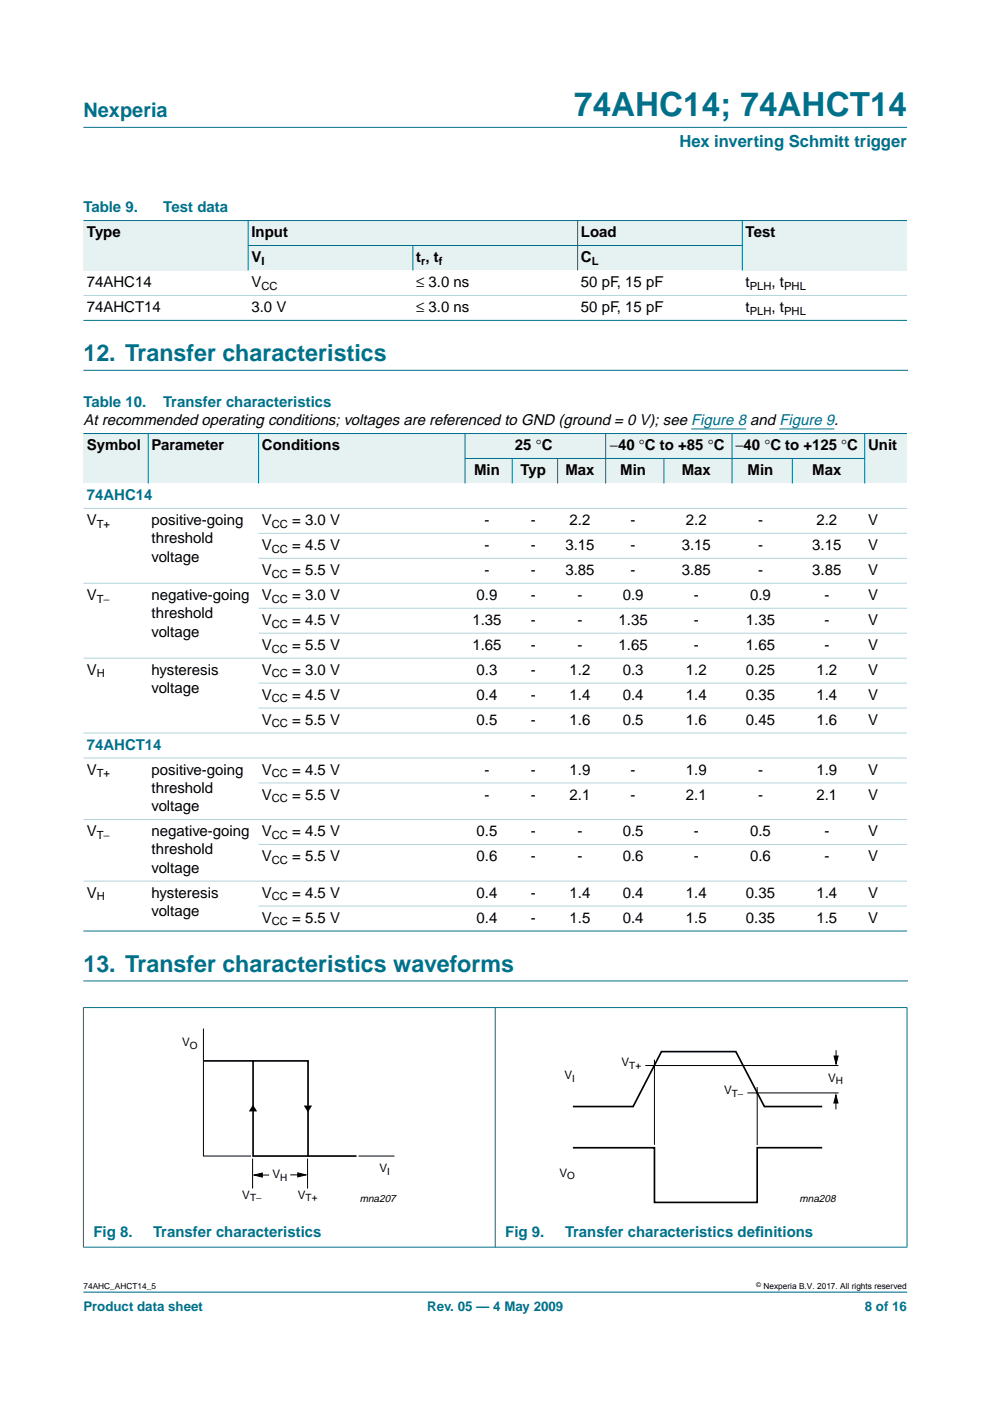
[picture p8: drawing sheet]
<svg xmlns="http://www.w3.org/2000/svg" width="210mm" height="297mm" viewBox="0 0 210 297" stroke-linecap="round" stroke-linejoin="round" font-family="sans-serif">
<path d="M17.7 78.5h174.7M17.7 208h174.7M192.3 273.9h-174.6" fill="none" stroke="#00708a" stroke-width=".21"/>
<path d="M17.7 27h174.6z" fill="#00708a" stroke="#00708a" stroke-width=".21"/>
<g fill="#e6f2f2">
<path d="M17.7 46.8h34.9v10.5h-34.9z" fill-rule="evenodd"/>
<path d="M52.6 46.8h69.9v5.3h-69.9z" fill-rule="evenodd"/>
<path d="M122.5 46.8h34.9v5.3h-34.9z" fill-rule="evenodd"/>
<path d="M157.4 46.8h34.9v10.5h-34.9z" fill-rule="evenodd"/>
<path d="M52.6 52.1h34.9v5.2h-34.9z" fill-rule="evenodd"/>
<path d="M87.5 52.1h35v5.2h-35z" fill-rule="evenodd"/>
<path d="M122.5 52.1h34.9v5.2h-34.9z" fill-rule="evenodd"/>
</g>
<g fill="#00708a" stroke="#00708a" stroke-width=".21">
<path d="M52.6 46.7v10.6z"/>
<path d="M87.5 52v5.3z"/>
<path d="M122.5 46.7v10.6z"/>
<path d="M157.4 46.7v10.6z"/>
<path d="M17.7 46.8h174.6z"/>
<path d="M52.6 52.1h104.8z"/>
<path d="M17.7 67.9h174.6z"/>
</g>
<path d="M17.7 62.6h174.6z" fill="#b3d4db" stroke="#b3d4db" stroke-width=".21"/>
<path d="M146.5 90.9h11.7M165.2 90.9h11.7" fill="none" stroke="#00f" stroke-width=".21"/>
<g fill="#e6f2f2">
<path d="M17.7 91.9h13.7v10.6h-13.7z" fill-rule="evenodd"/>
<path d="M31.4 91.9h23.4v10.6h-23.4z" fill-rule="evenodd"/>
<path d="M54.8 91.9h43.8v10.6h-43.8z" fill-rule="evenodd"/>
<path d="M98.6 91.9h29.8v5.3h-29.8z" fill-rule="evenodd"/>
<path d="M128.4 91.9h26.8v5.3h-26.8z" fill-rule="evenodd"/>
<path d="M155.2 91.9h28.1v5.3h-28.1z" fill-rule="evenodd"/>
<path d="M183.3 91.9h9v10.6h-9z" fill-rule="evenodd"/>
<path d="M98.6 97.2h10v5.3h-10z" fill-rule="evenodd"/>
<path d="M108.6 97.2h9.6v5.3h-9.6z" fill-rule="evenodd"/>
<path d="M118.2 97.2h10.2v5.3h-10.2z" fill-rule="evenodd"/>
<path d="M128.4 97.2h12.4v5.3h-12.4z" fill-rule="evenodd"/>
<path d="M140.8 97.2h14.4v5.3h-14.4z" fill-rule="evenodd"/>
<path d="M155.2 97.2h12.8v5.3h-12.8z" fill-rule="evenodd"/>
<path d="M168 97.2h15.3v5.3h-15.3z" fill-rule="evenodd"/>
</g>
<g fill="#00708a" stroke="#00708a" stroke-width=".21">
<path d="M31.4 91.9v10.6z"/>
<path d="M54.8 91.9v10.6z"/>
<path d="M98.6 91.9v10.6z"/>
<path d="M108.6 97.2v5.3z"/>
<path d="M118.2 97.2v5.3z"/>
<path d="M128.4 91.9v10.6z"/>
<path d="M140.8 97.2v5.3z"/>
<path d="M155.2 91.9v10.6z"/>
<path d="M168 97.2v5.3z"/>
<path d="M183.3 91.9v10.6z"/>
<path d="M17.7 91.9h174.6z"/>
<path d="M98.6 97.2h84.8z"/>
<path d="M17.7 197.4h174.6z"/>
<path d="M17.7 213.7v50.7z"/>
<path d="M105 213.6v50.9z"/>
<path d="M192.3 213.7v50.7z"/>
<path d="M17.6 213.6h174.8z"/>
<path d="M17.6 264.4h174.8z"/>
</g>
<g fill="#b3d4db" stroke="#b3d4db" stroke-width=".21">
<path d="M17.7 107.8h174.6z"/>
<path d="M54.8 113.1h137.5z"/>
<path d="M54.8 118.4h137.5z"/>
<path d="M17.7 123.7h174.6z"/>
<path d="M54.8 129h137.5z"/>
<path d="M54.8 134.2h137.5z"/>
<path d="M17.7 139.5h174.6z"/>
<path d="M54.8 144.8h137.5z"/>
<path d="M54.8 150.1h137.5z"/>
<path d="M17.7 155.4h174.6z"/>
<path d="M17.7 160.7h174.6z"/>
<path d="M54.8 166h137.5z"/>
<path d="M17.7 173.8h174.6z"/>
<path d="M54.8 179.1h137.5z"/>
<path d="M17.7 186.8h174.6z"/>
<path d="M54.8 192.1h137.5z"/>
</g>
<path d="M43.1 218.1v27h10.1M136.8 225.9h41M138.8 224.7v18M158.5 231.7h19.3M160.5 230.5v12.3M177.2 232.9v2.3M177.3 222.7v2.3M53.6 245.6v6.4M54.5 249.1h2.6M61.5 249.1h2.6M65.2 245.6v6.4M76 245.1h7.6" fill="none" stroke="#000" stroke-width=".21"/>
<path d="M43.2 224.9h22.1v20.2M53.7 224.9v20.2h21.9M121.5 234.6h12.7l6-11.6h15.8l6.1 11.6h12.2M174.3 243.3h-13.8v11.6h-21.7v-11.6h-17.3" fill="none" stroke="#000" stroke-width=".35"/>
<path d="M177.2 232.1l.5 1.8h-.9zM176.8 223.9h.9l-.4 1.7zM53.9 249.1l1.7-.4v.9zM63.1 248.7l1.8 .4-1.8 .4z" fill="#000" stroke="#000" stroke-width=".21"/>
<path d="M53.6 234.2l.9 1.4h-1.7zM64.4 234.4h1.8l-.9 1.4z" fill="#000"/>
<text font-size="7.1" fill="#00708a" x="121.7" y="24.7">74AHC14; 74AHCT14</text>
<g font-size="4.9" fill="#00708a">
<text x="17.7" y="76.5">12. Transfer characteristics</text>
<text x="17.7" y="206">13. Transfer characteristics waveforms</text>
</g>
<text font-size="4.2" fill="#00708a" x="17.7" y="24.9">Nexperia</text>
<text font-size="3.5" fill="#00708a" x="144.1" y="31.1">Hex inverting Schmitt trigger</text>
<g font-size="3.2" fill="#00708a">
<text x="17.7" y="45">Table 9.</text>
<text x="34.6" y="45">Test data</text>
<text x="17.7" y="86.3">Table 10.</text>
<text x="34.6" y="86.3">Transfer characteristics</text>
<text x="18.4" y="106">74AHC14</text>
<text x="18.4" y="158.9">74AHCT14</text>
<text x="19.8" y="262.3">Fig 8.</text>
<text x="32.5" y="262.3">Transfer characteristics</text>
<text x="107.1" y="262.3">Fig 9.</text>
<text x="119.8" y="262.3">Transfer characteristics def</text>
<text x="160.1" y="262.3">initions</text>
</g>
<g font-size="3.2">
<text x="18.4" y="50.3">Type</text>
<text x="53.3" y="50.3">Input</text>
<text x="123.2" y="50.3">Load</text>
<text x="158.1" y="50.3">Test</text>
<text x="53.3" y="55.6">V</text>
<text x="88.2" y="55.6">t , t</text>
<text x="123.2" y="55.6">C</text>
<text x="18.4" y="60.9">74AHC14</text>
<text x="53.3" y="60.9">V</text>
<text x="88.2" y="60.9">≤ 3.0 ns</text>
<text x="123.2" y="60.9">50 pF, 15 pF</text>
<text x="158.1" y="60.9">t</text>
<text x="163.6" y="60.9">, t</text>
<text x="18.4" y="66.2">74AHCT14</text>
<text x="53.3" y="66.2">3.0 V</text>
<text x="88.2" y="66.2">≤ 3.0 ns</text>
<text x="123.2" y="66.2">50 pF, 15 pF</text>
<text x="158.1" y="66.2">t</text>
<text x="163.6" y="66.2">, t</text>
<text x="17.7" y="90.2">At recommended operating conditions; voltages are referenced to GND (ground = 0 V); see Figure 8 and Figure 9.</text>
<text x="18.4" y="95.4">Symbol</text>
<text x="32.1" y="95.4">Parameter</text>
<text x="55.5" y="95.4">Conditions</text>
<text x="109.2" y="95.4">25 °C</text>
<text x="129.3" y="95.4">−40 °C to +85 °C</text>
<text x="155.9" y="95.4">−40 °C to +125 °C</text>
<text x="184" y="95.4">Unit</text>
<text x="100.5" y="100.7">Min</text>
<text x="110.3" y="100.7">Typ</text>
<text x="119.9" y="100.7">Max</text>
<text x="131.5" y="100.7">Min</text>
<text x="144.5" y="100.7">Max</text>
<text x="158.5" y="100.7">Min</text>
<text x="172.2" y="100.7">Max</text>
<text x="18.4" y="111.3">V</text>
<text x="32.1" y="111.3">positive-going</text>
<text x="55.5" y="111.3">V</text>
<text x="62" y="111.3">= 3.0 V</text>
<text x="102.7" y="111.3">-</text>
<text x="112.5" y="111.3">-</text>
<text x="120.8" y="111.3">2.2</text>
<text x="133.7" y="111.3">-</text>
<text x="145.4" y="111.3">2.2</text>
<text x="160.7" y="111.3">-</text>
<text x="173.1" y="111.3">2.2</text>
<text x="184.1" y="111.3">V</text>
<text x="32.1" y="115.2">threshold</text>
<text x="32.1" y="119.1">voltage</text>
<text x="55.5" y="116.6">V</text>
<text x="62" y="116.6">= 4.5 V</text>
<text x="102.7" y="116.6">-</text>
<text x="112.5" y="116.6">-</text>
<text x="119.9" y="116.6">3.15</text>
<text x="133.7" y="116.6">-</text>
<text x="144.5" y="116.6">3.15</text>
<text x="160.7" y="116.6">-</text>
<text x="172.2" y="116.6">3.15</text>
<text x="184" y="116.6">V</text>
<text x="55.5" y="121.9">V</text>
<text x="62" y="121.9">= 5.5 V</text>
<text x="102.7" y="121.9">-</text>
<text x="112.5" y="121.9">-</text>
<text x="119.9" y="121.9">3.85</text>
<text x="133.7" y="121.9">-</text>
<text x="144.5" y="121.9">3.85</text>
<text x="160.7" y="121.9">-</text>
<text x="172.2" y="121.9">3.85</text>
<text x="184" y="121.9">V</text>
<text x="18.4" y="127.2">V</text>
<text x="32.1" y="127.2">negative-going</text>
<text x="32.1" y="131.1">threshold</text>
<text x="55.5" y="127.2">V</text>
<text x="62" y="127.2">= 3.0 V</text>
<text x="101" y="127.2">0.9</text>
<text x="112.5" y="127.2">-</text>
<text x="122.4" y="127.2">-</text>
<text x="132" y="127.2">0.9</text>
<text x="147.1" y="127.2">-</text>
<text x="159" y="127.2">0.9</text>
<text x="174.8" y="127.2">-</text>
<text x="184.1" y="127.2">V</text>
<text x="32.1" y="135">voltage</text>
<text x="55.5" y="132.5">V</text>
<text x="55.5" y="137.8">V</text>
<text x="62" y="132.5">= 4.5 V</text>
<text x="62" y="137.8">= 5.5 V</text>
<text x="100.2" y="132.5">1.35</text>
<text x="100.2" y="137.8">1.65</text>
<text x="112.5" y="132.5">-</text>
<text x="112.5" y="137.8">-</text>
<text x="122.4" y="132.5">-</text>
<text x="122.4" y="137.8">-</text>
<text x="131.1" y="132.5">1.35</text>
<text x="131.1" y="137.8">1.65</text>
<text x="147.1" y="132.5">-</text>
<text x="147.1" y="137.8">-</text>
<text x="158.2" y="132.5">1.35</text>
<text x="158.2" y="137.8">1.65</text>
<text x="174.8" y="132.5">-</text>
<text x="174.8" y="137.8">-</text>
<text x="184.1" y="132.5">V</text>
<text x="184.1" y="137.8">V</text>
<text x="18.4" y="143.1">V</text>
<text x="32.1" y="143.1">hysteresis</text>
<text x="55.5" y="143.1">V</text>
<text x="62" y="143.1">= 3.0 V</text>
<text x="101" y="143.1">0.3</text>
<text x="112.5" y="143.1">-</text>
<text x="120.8" y="143.1">1.2</text>
<text x="132" y="143.1">0.3</text>
<text x="145.4" y="143.1">1.2</text>
<text x="158.2" y="143.1">0.25</text>
<text x="173.1" y="143.1">1.2</text>
<text x="184.1" y="143.1">V</text>
<text x="32.1" y="146.9">voltage</text>
<text x="55.5" y="148.4">V</text>
<text x="62" y="148.4">= 4.5 V</text>
<text x="101" y="148.4">0.4</text>
<text x="112.5" y="148.4">-</text>
<text x="120.8" y="148.4">1.4</text>
<text x="132" y="148.4">0.4</text>
<text x="145.4" y="148.4">1.4</text>
<text x="158.2" y="148.4">0.35</text>
<text x="173.1" y="148.4">1.4</text>
<text x="184.1" y="148.4">V</text>
<text x="55.5" y="153.7">V</text>
<text x="62" y="153.7">= 5.5 V</text>
<text x="101" y="153.7">0.5</text>
<text x="112.5" y="153.7">-</text>
<text x="120.8" y="153.7">1.6</text>
<text x="132" y="153.7">0.5</text>
<text x="145.4" y="153.7">1.6</text>
<text x="158.2" y="153.7">0.45</text>
<text x="173.1" y="153.7">1.6</text>
<text x="184.1" y="153.7">V</text>
<text x="18.4" y="164.2">V</text>
<text x="32.1" y="164.2">positive-going</text>
<text x="55.5" y="164.2">V</text>
<text x="62" y="164.2">= 4.5 V</text>
<text x="102.7" y="164.2">-</text>
<text x="112.5" y="164.2">-</text>
<text x="120.8" y="164.2">1.9</text>
<text x="133.7" y="164.2">-</text>
<text x="145.4" y="164.2">1.9</text>
<text x="160.7" y="164.2">-</text>
<text x="173.1" y="164.2">1.9</text>
<text x="184.1" y="164.2">V</text>
<text x="32.1" y="168.1">threshold</text>
<text x="32.1" y="172">voltage</text>
<text x="55.5" y="169.5">V</text>
<text x="62" y="169.5">= 5.5 V</text>
<text x="102.7" y="169.5">-</text>
<text x="112.5" y="169.5">-</text>
<text x="120.8" y="169.5">2.1</text>
<text x="133.7" y="169.5">-</text>
<text x="145.4" y="169.5">2.1</text>
<text x="160.7" y="169.5">-</text>
<text x="173.1" y="169.5">2.1</text>
<text x="184.1" y="169.5">V</text>
<text x="18.4" y="177.3">V</text>
<text x="32.1" y="177.3">negative-going</text>
<text x="55.5" y="177.3">V</text>
<text x="62" y="177.3">= 4.5 V</text>
<text x="101" y="177.3">0.5</text>
<text x="112.5" y="177.3">-</text>
<text x="122.4" y="177.3">-</text>
<text x="132" y="177.3">0.5</text>
<text x="147.1" y="177.3">-</text>
<text x="159" y="177.3">0.5</text>
<text x="174.8" y="177.3">-</text>
<text x="184.1" y="177.3">V</text>
<text x="32.1" y="181.2">threshold</text>
<text x="32.1" y="185">voltage</text>
<text x="55.5" y="182.6">V</text>
<text x="62" y="182.6">= 5.5 V</text>
<text x="101" y="182.6">0.6</text>
<text x="112.5" y="182.6">-</text>
<text x="122.4" y="182.6">-</text>
<text x="132" y="182.6">0.6</text>
<text x="147.1" y="182.6">-</text>
<text x="159" y="182.6">0.6</text>
<text x="174.8" y="182.6">-</text>
<text x="184.1" y="182.6">V</text>
<text x="18.4" y="190.3">V</text>
<text x="32.1" y="190.3">hysteresis</text>
<text x="55.5" y="190.3">V</text>
<text x="62" y="190.3">= 4.5 V</text>
<text x="101" y="190.3">0.4</text>
<text x="112.5" y="190.3">-</text>
<text x="120.8" y="190.3">1.4</text>
<text x="132" y="190.3">0.4</text>
<text x="145.4" y="190.3">1.4</text>
<text x="158.2" y="190.3">0.35</text>
<text x="173.1" y="190.3">1.4</text>
<text x="184.1" y="190.3">V</text>
<text x="32.1" y="194.2">voltage</text>
<text x="55.5" y="195.6">V</text>
<text x="62" y="195.6">= 5.5 V</text>
<text x="101" y="195.6">0.4</text>
<text x="112.5" y="195.6">-</text>
<text x="120.8" y="195.6">1.5</text>
<text x="132" y="195.6">0.4</text>
<text x="145.4" y="195.6">1.5</text>
<text x="158.2" y="195.6">0.35</text>
<text x="173.1" y="195.6">1.5</text>
<text x="184.1" y="195.6">V</text>
</g>
<g font-size="2.8" fill="#00708a">
<text x="17.7" y="278">Product data sheet</text>
<text x="90.6" y="278">Rev. 05 — 4 May 2009</text>
<text x="183.4" y="278">8 of 16</text>
</g>
<g font-size="2.5">
<text x="38.6" y="221.8">V</text>
<text x="131.8" y="226.1">V</text>
<text x="119.7" y="228.8">V</text>
<text x="153.5" y="232">V</text>
<text x="175.6" y="229.4">V</text>
<text x="57.7" y="249.8">V</text>
<text x="80.5" y="248.5">V</text>
<text x="118.6" y="249.5">V</text>
<text x="51.4" y="254.2">V</text>
<text x="63.1" y="254.2">V</text>
</g>
<g font-size="2.4">
<text x="55.4" y="56.2">I</text>
<text x="89.3" y="56.2">r</text>
<text x="93" y="56.2">f</text>
<text x="125.5" y="56.2">L</text>
<text x="55.4" y="61.4">CC</text>
<text x="159" y="61.4">PLH</text>
<text x="166.3" y="61.4">PHL</text>
<text x="159" y="66.7">PLH</text>
<text x="166.3" y="66.7">PHL</text>
<text x="20.5" y="111.9">T+</text>
<text x="57.6" y="111.9">CC</text>
<text x="57.6" y="117.2">CC</text>
<text x="57.6" y="122.5">CC</text>
<text x="20.5" y="127.8">T−</text>
<text x="57.6" y="127.8">CC</text>
<text x="57.6" y="133.1">CC</text>
<text x="20.5" y="143.6">H</text>
<text x="57.6" y="138.3">CC</text>
<text x="57.6" y="143.6">CC</text>
<text x="57.6" y="148.9">CC</text>
<text x="57.6" y="154.2">CC</text>
<text x="20.5" y="164.8">T+</text>
<text x="57.6" y="164.8">CC</text>
<text x="57.6" y="170.1">CC</text>
<text x="20.5" y="177.9">T−</text>
<text x="57.6" y="177.9">CC</text>
<text x="57.6" y="183.2">CC</text>
<text x="20.5" y="190.9">H</text>
<text x="57.6" y="190.9">CC</text>
<text x="57.6" y="196.2">CC</text>
</g>
<g font-size="2.2">
<text x="76.3" y="254.9">mna207</text>
<text x="169.5" y="254.9">mna208</text>
</g>
<g font-size="2.1">
<text x="40.3" y="222.3">O</text>
<text x="133.4" y="226.6">T+</text>
<text x="121.3" y="229.3">I</text>
<text x="155.2" y="232.5">T−</text>
<text x="177.2" y="229.9">H</text>
<text x="59.4" y="250.3">H</text>
<text x="82.1" y="249">I</text>
<text x="120.3" y="250">O</text>
<text x="53" y="254.7">T−</text>
<text x="64.8" y="254.7">T+</text>
</g>
<g font-size="1.8">
<text x="17.7" y="273.4">74AHC_AHCT14_5</text>
<text x="161.9" y="273.4">Nexperia B.V. 2017. All rights reserved</text>
</g>
<text font-size="1.4" x="160.4" y="272.9">©</text>
</svg>
